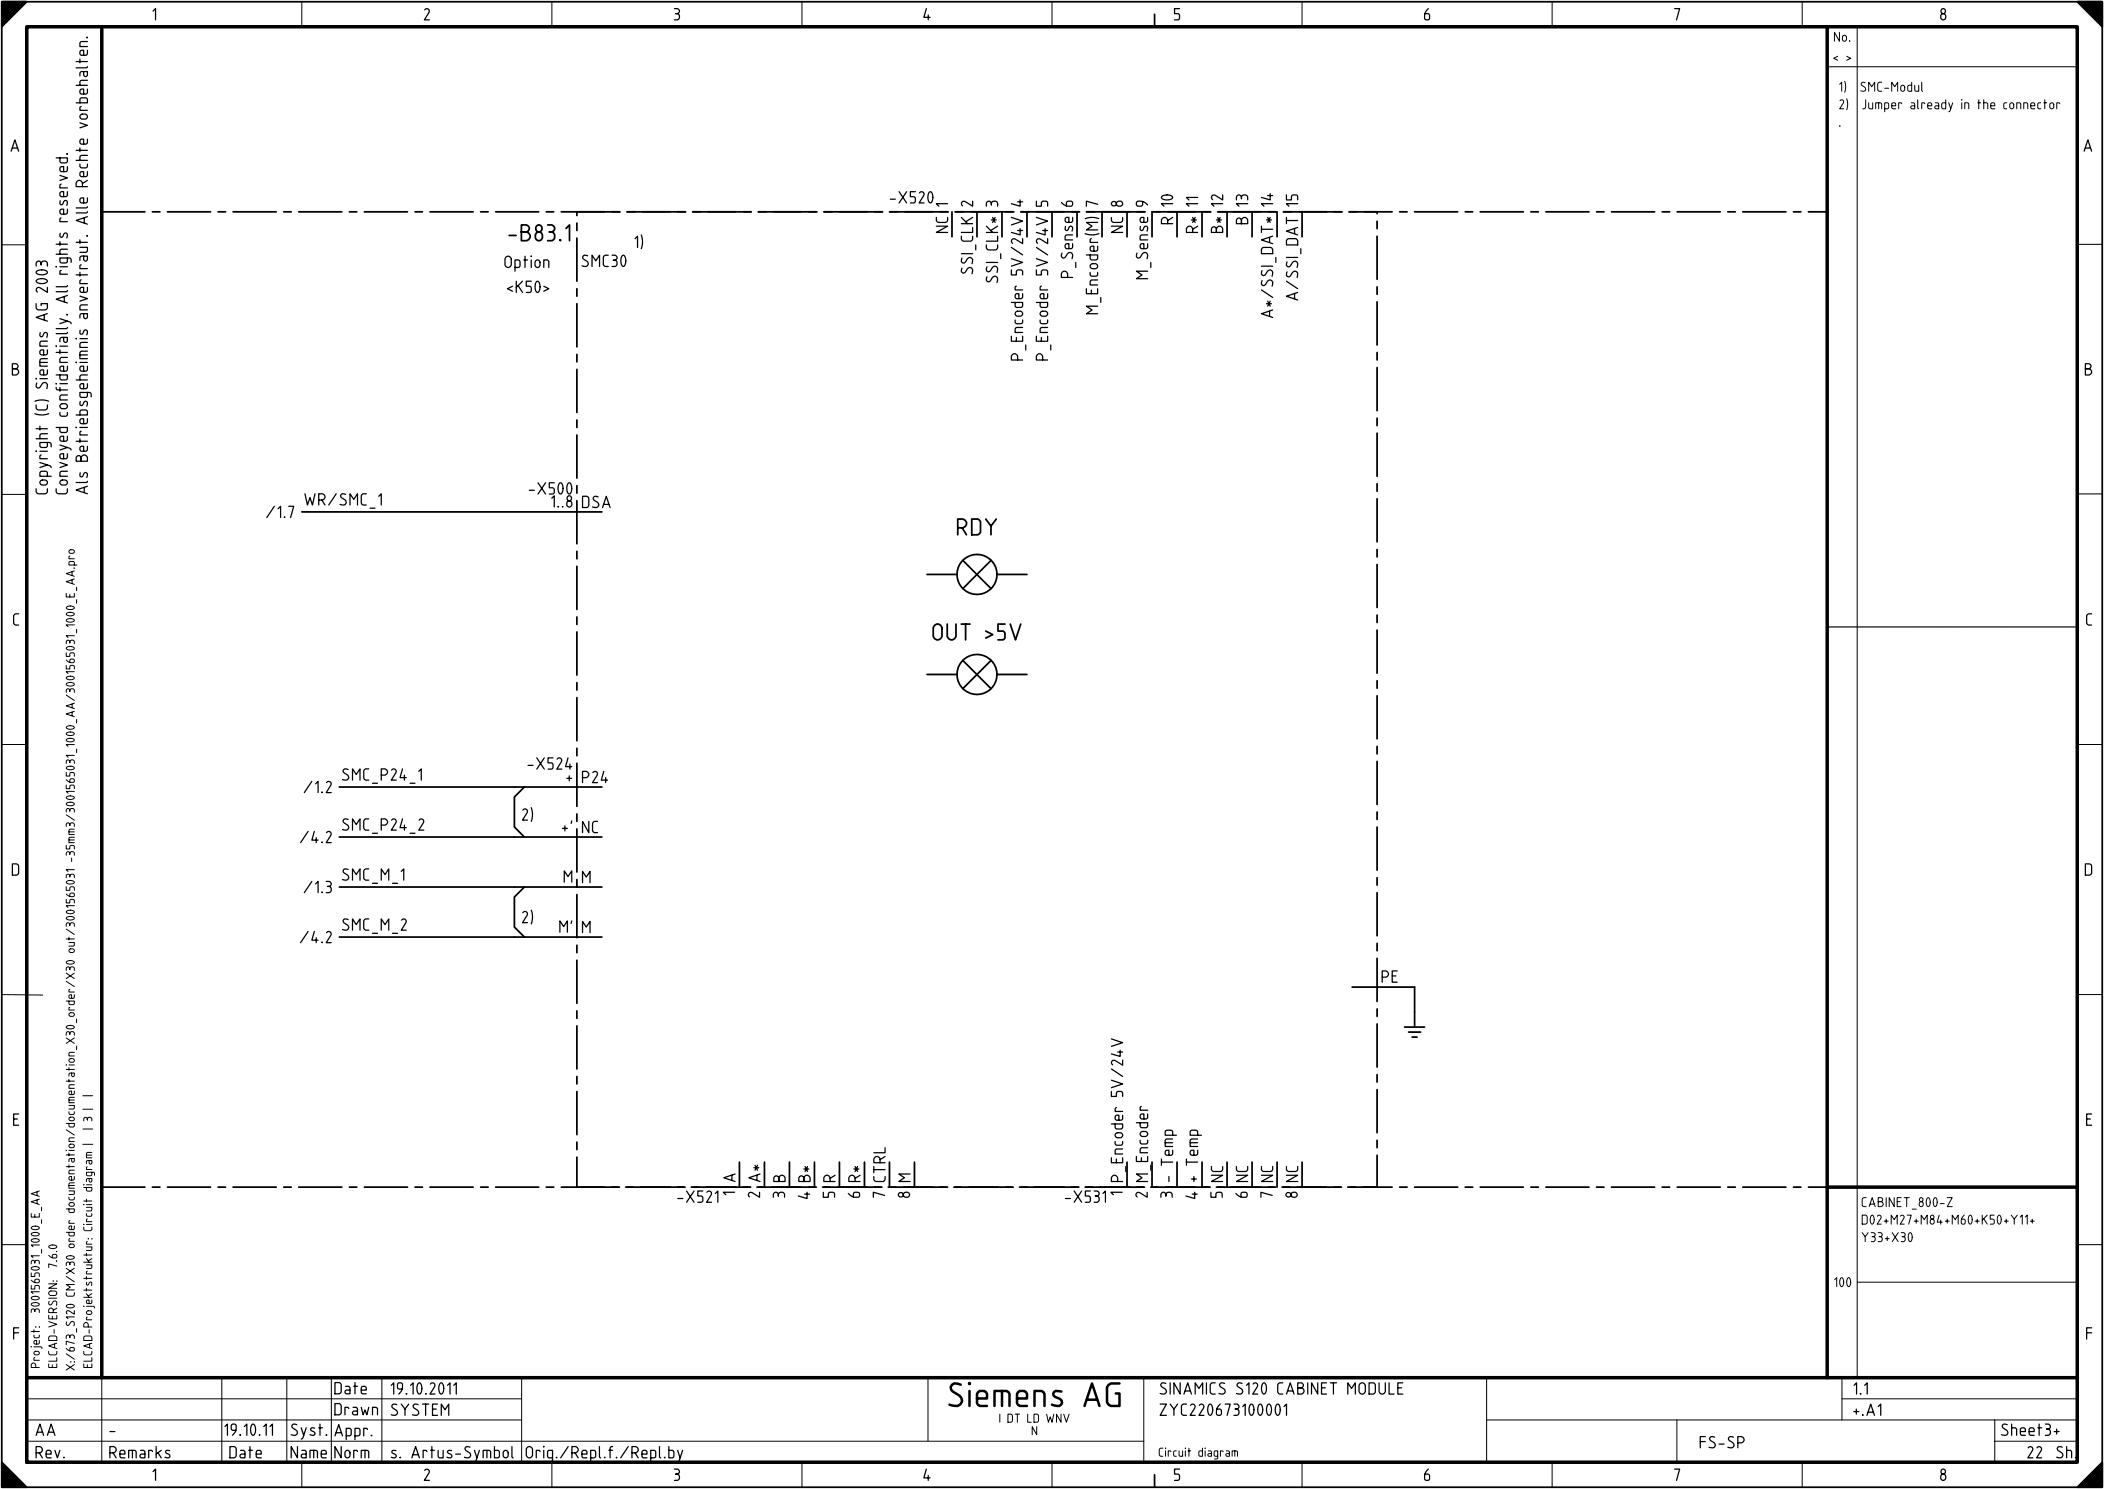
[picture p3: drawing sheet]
<svg xmlns="http://www.w3.org/2000/svg" width="421mm" height="298mm" viewBox="0 0 421 298" stroke-linecap="round" stroke-linejoin="round" font-family="sans-serif">
<g fill="none" stroke="#000" stroke-width=".35">
<path d="M.4 .3h420v297h-420zM.4 .3h5l-5 5zM.5 4.9h.1M.5 4.9h.2M.5 4.8h.2M.5 4.7h.3M.5 4.6h.4M.5 4.6h.5M.5 4.5h.5M.5 4.4h.6M.5 4.3h.7M.5 4.3h.8"/>
<path d="M.5 4.2h.8M.5 4.1h.9M.5 4h1M.5 3.9h1.1M.5 3.8h1.2M.5 3.8h1.3M.5 3.7h1.3M.5 3.6h1.4M.5 3.5h1.5M.5 3.5h1.6M.5 3.4h1.6M.5 3.3h1.7"/>
<path d="M.5 3.2h1.8M.5 3.2h1.9M.5 3.1h1.9M.5 3h2M.5 2.9h2.1M.5 2.9h2.2M.5 2.8h2.2M.5 2.7h2.3M.5 2.6h2.4M.5 2.6h2.5M.5 2.5h2.5M.5 2.4h2.6"/>
<path d="M.5 2.3h2.7M.5 2.3h2.8M.5 2.2h2.8M.5 2.1h2.9M.5 2h3M.5 2h3.1M.5 1.9h3.1M.5 1.8h3.2M.5 1.7h3.3M.5 1.7h3.4M.5 1.6h3.4M.5 1.5h3.5"/>
<path d="M.5 1.4h3.6M.5 1.3h3.7M.5 1.2h3.8M.5 1.2h3.9M.5 1.1h3.9M.5 1h4M.5 .9h4.1M.5 .9h4.2M.5 .8h4.2M.5 .7h4.3M.5 .6h4.4M.5 .6h4.5"/>
<path d="M.5 .5h4.5M.5 .4h4.6M.5 .3h4.7M230.9 2.9v2.4M415.4 .3h5v5zM415.5 .3h4.7M415.6 .4h4.6M415.7 .5h4.5M415.7 .6h4.5M415.8 .6h4.4M415.9 .7h4.3M416 .8h4.2"/>
<path d="M416 .9h4.2M416.1 .9h4.1M416.2 1h4M416.3 1.1h3.9M416.3 1.2h3.9M416.4 1.2h3.8M416.5 1.3h3.7M416.6 1.4h3.6M416.7 1.5h3.5M416.8 1.6h3.4M416.8 1.7h3.4M416.9 1.7h3.3"/>
<path d="M417 1.8h3.2M417.1 1.9h3.1M417.1 2h3.1M417.2 2h3M417.3 2.1h2.9M417.4 2.2h2.8M417.4 2.3h2.8M417.5 2.3h2.7M417.6 2.4h2.6M417.7 2.5h2.5M417.7 2.6h2.5M417.8 2.6h2.4"/>
<path d="M417.9 2.7h2.3M418 2.8h2.2M418 2.9h2.2M418.1 2.9h2.1M418.2 3h2M418.3 3.1h1.9M418.3 3.2h1.9M418.4 3.2h1.8M418.5 3.3h1.7M418.6 3.4h1.6M418.6 3.5h1.6M418.7 3.5h1.5"/>
<path d="M418.8 3.6h1.4M418.9 3.7h1.3M418.9 3.8h1.3M419 3.8h1.2M419.1 3.9h1.1M419.2 4h1M419.3 4.1h.9M419.4 4.2h.8M419.4 4.3h.8M419.5 4.3h.7M419.6 4.4h.6M419.7 4.5h.5"/>
<path d="M419.7 4.6h.5M419.8 4.6h.4M419.9 4.7h.3M420 4.8h.2M420 4.9h.2M420.1 4.9h.1M20.4 42.4h8.6M30.5 42.4h1.5M33.5 42.4h8.6M43.6 42.4h1.5M46.6 42.4h8.6M56.7 42.4h1.5"/>
<path d="M59.7 42.4h8.7M69.9 42.4h1.5M72.9 42.4h8.6M83 42.4h1.5M86 42.4h8.6M96.1 42.4h1.5M99.1 42.4h8.6M109.2 42.4h1.5M112.2 42.4h11.8M115.4 42.4v.7M115.4 44.6v1.5M115.4 47.6v8.6"/>
<path d="M115.4 57.7v1.5M125.4 42.4h11.7M138.5 42.4h11.7M151.6 42.4h11.8M164.7 42.4h11.8M177.9 42.4h11.7M190.4 42.4v4.9M191 42.4h11.7M195.4 42.4v4.9M200.4 42.4v4.9M204.1 42.4h11.8M205.4 42.4v4.9"/>
<path d="M210.4 42.4v4.9M215.4 42.4v4.9M217.2 42.4h11.8M220.4 42.4v4.9M225.4 42.4v4.9M235.4 42.4v4.9M240.4 42.4v4.9M242.1 42.4h-11.7v4.9M243.5 42.4h11.7M245.4 42.4v4.9M250.4 42.4v4.9M255.4 42.4v4.9"/>
<path d="M256.6 42.4h11.8M260.4 42.4v4.9M269.7 42.4h8.7M275.4 42.4v.3M275.4 44.2v1.5M275.4 47.2v8.6M275.4 57.4v1.5M279.9 42.4h1.5M282.9 42.4h8.6M293 42.4h1.5M296 42.4h8.6M306.1 42.4h1.5"/>
<path d="M309.1 42.4h8.6M319.2 42.4h1.5M322.2 42.4h8.7M332.4 42.4h1.5M335.4 42.4h8.6M345.5 42.4h1.5M348.5 42.4h8.6M358.6 42.4h1.5M361.6 42.4h3.8M115.4 60.7v8.6M115.4 70.8v1.5M115.4 73.9v8.6"/>
<path d="M275.4 60.3v8.7M275.4 70.5v1.5M275.4 73.5v8.6M115.4 84v1.5M115.4 87v8.6M115.4 97.1v1.5M275.4 83.6v1.5M275.4 86.6v8.6M275.4 96.7v1.5M275.4 99.7v8.6M60.4 102.3h60M115.4 100.1v8.6"/>
<path d="M115.4 110.2v1.5M115.4 113.2v8.6M185.4 114.9h6M192.5 112l5.7 5.7M198.2 112l-5.7 5.7M199.4 114.9h6M275.4 109.8v1.6M275.4 112.9v8.6M115.4 123.3v1.5M115.4 126.4v8.6M115.4 136.5v1.5M115.4 139.5v8.6"/>
<path d="M185.4 134.8h6M192.5 132l5.7 5.7M198.2 132l-5.7 5.7M199.4 134.8h6M275.4 123v1.5M275.4 126v8.6M275.4 136.1v1.5M275.4 139.1v8.6M67.9 157.3h52.5M104.9 157.3l-2 2v6.1l2 2M115.4 149.6v1.5M115.4 152.6v8.6"/>
<path d="M275.4 149.2v1.5M275.4 152.2v8.6M67.9 167.4h52.5M67.9 177.3h52.5M104.9 177.3l-2 2v6l2 2M115.4 162.7v1.5M115.4 165.7v8.6M115.4 175.8v1.5M115.4 178.8v8.7M275.4 162.3v1.5M275.4 165.4v8.6M275.4 175.5v1.5"/>
<path d="M275.4 178.5v8.6M67.9 187.3h52.5M115.4 189v1.5M115.4 192v8.6M270.4 197.4h12.5v7.9M275.4 188.6v1.5M275.4 191.6v8.6M115.4 202.1v1.5M115.4 205.1v8.6M115.4 215.2v1.5M115.4 218.2v8.7M275.4 201.7v1.5"/>
<path d="M275.4 204.7v8.6M275.4 214.8v1.5M275.4 217.9v8.6M280.9 205.3h4M281.7 206.4h2.4M282.4 207.3h1M20.4 237.3h8.6M30.5 237.3h1.5M33.5 237.3h8.6M43.6 237.3h1.5M46.6 237.3h8.6M56.7 237.3h1.5"/>
<path d="M59.7 237.3h8.7M69.9 237.3h1.5M72.9 237.3h8.6M83 237.3h1.5M86 237.3h8.6M96.1 237.3h1.5M99.1 237.3h8.6M109.2 237.3h1.5M112.2 237.3h11.7M115.4 228.3v1.5M115.4 231.3v6M125.1 237.3h11.9"/>
<path d="M138.2 237.3h11.9M147.9 232.4v4.9M151.4 237.3h11.8M152.9 232.4v4.9M157.9 232.4v4.9M162.9 232.4v4.9M164.5 237.3h11.9M167.9 232.4v4.9M172.9 232.4v4.9M177.6 237.3h11.9M177.9 232.4v4.9M182.9 232.4v4.9"/>
<path d="M190.7 237.3h11.9M203.9 237.3h11.8M217 237.3h11.9M225.4 232.4v4.9M230.1 237.3h11.9M230.4 232.4v4.9M235.4 232.4v4.9M240.4 232.4v4.9M243.2 237.3h11.9M245.4 232.4v4.9M250.4 232.4v4.9M255.4 232.4v4.9"/>
<path d="M256.4 237.3h11.8M260.4 232.4v4.9M269.5 237.3h8.9M275.4 228v1.5M275.4 231v6.3M279.9 237.3h1.5M282.9 237.3h8.6M293 237.3h1.5M296 237.3h8.6M306.1 237.3h1.5M309.1 237.3h8.6M319.2 237.3h1.5"/>
<path d="M322.2 237.3h8.7M332.4 237.3h1.5M335.4 237.3h8.6M345.5 237.3h1.5M348.5 237.3h8.6M358.6 237.3h1.5M361.6 237.3h3.8M.4 292.4l5 4.9h-5zM.5 297.3h4.6M.5 297.2h4.5M.5 297.1h4.5M.5 297.1h4.4"/>
<path d="M.5 297h4.4M.5 297h4.3M.5 296.9h4.2M.5 296.8h4.2M.5 296.8h4.1M.5 296.7h4.1M.5 296.7h4M.5 296.6h3.9M.5 296.5h3.9M.5 296.5h3.8M.5 296.4h3.8M.5 296.4h3.7"/>
<path d="M.5 296.3h3.6M.5 296.2h3.6M.5 296.2h3.5M.5 296.1h3.5M.5 296.1h3.4M.5 296h3.4M.5 296h3.3M.5 295.9h3.3M.5 295.9h3.2M.5 295.8h3.1M.5 295.7h3.1M.5 295.7h3"/>
<path d="M.5 295.6h3M.5 295.6h2.9M.5 295.5h2.8M.5 295.4h2.8M.5 295.4h2.7M.5 295.3h2.7M.5 295.3h2.6M.5 295.2h2.5M.5 295.1h2.5M.5 295.1h2.4M.5 295h2.4M.5 295h2.3"/>
<path d="M.5 294.9h2.2M.5 294.8h2.2M.5 294.8h2.1M.5 294.7h2.1M.5 294.7h2M.5 294.6h1.9M.5 294.5h1.9M.5 294.5h1.8M.5 294.4h1.8M.5 294.4h1.7M.5 294.3h1.6M.5 294.2h1.6"/>
<path d="M.5 294.2h1.5M.5 294.1h1.5M.5 294.1h1.4M.5 294h1.3M.5 293.9h1.3M.5 293.9h1.2M.5 293.8h1.2M.5 293.8h1.1M.5 293.7h1M.5 293.6h1M.5 293.6h.9M.5 293.5h.9"/>
<path d="M.5 293.5h.8M.5 293.4h.8M.5 293.4h.7M.5 293.3h.7M.5 293.3h.6M.5 293.2h.5M.5 293.1h.5M.5 293.1h.4M.5 293h.4M.5 293h.3M.5 292.9h.2M.5 292.8h.2"/>
<path d="M.5 292.8h.1M.5 292.7h.1M230.9 294.8v2.5M415.4 297.3l5-4.9v4.9zM415.6 297.3h4.6M415.7 297.2h4.5M415.7 297.1h4.5M415.8 297.1h4.4M415.8 297h4.4M415.9 297h4.3M416 296.9h4.2M416 296.8h4.2"/>
<path d="M416.1 296.8h4.1M416.1 296.7h4.1M416.2 296.7h4M416.3 296.6h3.9M416.3 296.5h3.9M416.4 296.5h3.8M416.4 296.4h3.8M416.5 296.4h3.7M416.6 296.3h3.6M416.6 296.2h3.6M416.7 296.2h3.5M416.7 296.1h3.5"/>
<path d="M416.8 296.1h3.4M416.8 296h3.4M416.9 296h3.3M416.9 295.9h3.3M417 295.9h3.2M417.1 295.8h3.1M417.1 295.7h3.1M417.2 295.7h3M417.2 295.6h3M417.3 295.6h2.9M417.4 295.5h2.8M417.4 295.4h2.8"/>
<path d="M417.5 295.4h2.7M417.5 295.3h2.7M417.6 295.3h2.6M417.7 295.2h2.5M417.7 295.1h2.5M417.8 295.1h2.4M417.8 295h2.4M417.9 295h2.3M418 294.9h2.2M418 294.8h2.2M418.1 294.8h2.1M418.1 294.7h2.1"/>
<path d="M418.2 294.7h2M418.3 294.6h1.9M418.3 294.5h1.9M418.4 294.5h1.8M418.4 294.4h1.8M418.5 294.4h1.7M418.6 294.3h1.6M418.6 294.2h1.6M418.7 294.2h1.5M418.7 294.1h1.5M418.8 294.1h1.4M418.9 294h1.3"/>
<path d="M418.9 293.9h1.3M419 293.9h1.2M419 293.8h1.2M419.1 293.8h1.1M419.2 293.7h1M419.2 293.6h1M419.3 293.6h.9M419.3 293.5h.9M419.4 293.5h.8M419.4 293.4h.8M419.5 293.4h.7M419.5 293.3h.7"/>
<path d="M419.6 293.3h.6M419.7 293.2h.5M419.7 293.1h.5M419.8 293.1h.4M419.8 293h.4M419.9 293h.3M420 292.9h.2M420 292.8h.2M420.1 292.8h.1M420.1 292.7h.1"/>
<circle cx="195.4" cy="114.9" r="4"/>
<circle cx="195.4" cy="134.8" r="4"/>
</g>
<path d="M5.4 5.3h410v287.1h-410zM20.4 5.3v270.1M365.4 5.3v270.1M365.4 237.3h50M5.4 275.4h410" fill="none" stroke="#000" stroke-width=".7"/>
<g fill="none" stroke="#000" stroke-width=".2">
<path d="M60.4 .3v5M110.4 .3v5M160.4 .3v5M210.4 .3v5M260.4 .3v5M310.4 .3v5M360.4 .3v5M365.4 13.3h50M371.4 5.3v270.1M.4 48.9h5M415.4 48.8h5M.4 98.8h5"/>
<path d="M415.4 98.7h5M365.4 125.3h.1M365.5 125.3h.1M365.6 125.3h.1M365.7 125.3h.1M365.8 125.3h.1M365.9 125.3h.1M366 125.3h.1M366.1 125.3h.1M366.2 125.3h.1M366.3 125.3h.1M366.4 125.3h.1"/>
<path d="M366.5 125.3h.1M366.6 125.3h.1M366.7 125.3h.1M366.8 125.3h.1M366.9 125.3h.1M367 125.3h.1M367.1 125.3h.1M367.2 125.3h.1M367.3 125.3h.1M367.4 125.3h.1M367.5 125.3h.1M367.6 125.3h.1"/>
<path d="M367.7 125.3h.1M367.8 125.3h.1M367.9 125.3h.1M368 125.3h.1M368.1 125.3h.1M368.2 125.3h.1M368.3 125.3h.1M368.4 125.3h.1M368.5 125.3h.1M368.6 125.3h.1M368.7 125.3h.1M368.8 125.3h.1"/>
<path d="M368.9 125.3h.1M369 125.3h.1M369.1 125.3h.1M369.2 125.3h.1M369.3 125.3h.1M369.4 125.3h.1M369.5 125.3h.1M369.6 125.3h.1M369.7 125.3h.1M369.8 125.3h.1M369.9 125.3h.1M370 125.3h.1"/>
<path d="M370.1 125.3h.1M370.2 125.3h.1M370.3 125.3h.1M370.4 125.3h.1M370.5 125.3h.1M370.6 125.3h.1M370.7 125.3h.1M370.8 125.3h.1M370.9 125.3h.1M371 125.3h.1M371.1 125.3h.1M371.2 125.3h.1"/>
<path d="M371.3 125.3h.1M371.4 125.3h.1M371.5 125.3h.1M371.6 125.3h.1M371.7 125.3h.1M371.8 125.3h.1M371.9 125.3h.1M372 125.3h.1M372.1 125.3h.1M372.2 125.3h.1M372.3 125.3h.1M372.4 125.3h.1"/>
<path d="M372.5 125.3h.1M372.6 125.3h.1M372.7 125.3h.1M372.8 125.3h.1M372.9 125.3h.1M373 125.3h.1M373.1 125.3h.1M373.2 125.3h.1M373.3 125.3h.1M373.4 125.3h.1M373.5 125.3h.1M373.6 125.3h.1"/>
<path d="M373.7 125.3h.1M373.8 125.3h.1M373.9 125.3h.1M374 125.3h.1M374.1 125.3h.1M374.2 125.3h.1M374.3 125.3h.1M374.4 125.3h.1M374.5 125.3h.1M374.6 125.3h.1M374.7 125.3h.1M374.8 125.3h.1"/>
<path d="M374.9 125.3h.1M375 125.3h.1M375.1 125.3h.1M375.2 125.3h.1M375.3 125.3h.1M375.4 125.3h.1M375.5 125.3h.1M375.6 125.3h.1M375.7 125.3h.1M375.8 125.3h.1M375.9 125.3h.1M376 125.3h.1"/>
<path d="M376.1 125.3h.1M376.2 125.3h.1M376.3 125.3h.1M376.4 125.3h.1M376.5 125.3h.1M376.6 125.3h.1M376.7 125.3h.1M376.8 125.3h.1M376.9 125.3h.1M377 125.3h.1M377.1 125.3h.1M377.2 125.3h.1"/>
<path d="M377.3 125.3h.1M377.4 125.3h.1M377.5 125.3h.1M377.6 125.3h.1M377.7 125.3h.1M377.8 125.3h.1M377.9 125.3h.1M378 125.3h.1M378.1 125.3h.1M378.2 125.3h.1M378.3 125.3h.1M378.4 125.3h.1"/>
<path d="M378.5 125.3h.1M378.6 125.3h.1M378.7 125.3h.1M378.8 125.3h.1M378.9 125.3h.1M379 125.3h.1M379.1 125.3h.1M379.2 125.3h.1M379.3 125.3h.1M379.4 125.3h.1M379.5 125.3h.1M379.6 125.3h.1"/>
<path d="M379.7 125.3h.1M379.8 125.3h.1M379.9 125.3h.1M380 125.3h.1M380.1 125.3h.1M380.2 125.3h.1M380.3 125.3h.1M380.4 125.3h.1M380.5 125.3h.1M380.6 125.3h.1M380.7 125.3h.1M380.8 125.3h.1"/>
<path d="M380.9 125.3h.1M381 125.3h.1M381.1 125.3h.1M381.2 125.3h.1M381.3 125.3h.1M381.4 125.3h.1M381.5 125.3h.1M381.6 125.3h.1M381.7 125.3h.1M381.8 125.3h.1M381.9 125.3h.1M382 125.3h.1"/>
<path d="M382.1 125.3h.1M382.2 125.3h.1M382.3 125.3h.1M382.4 125.3h.1M382.5 125.3h.1M382.6 125.3h.1M382.7 125.3h.1M382.8 125.3h.1M382.9 125.3h.1M383 125.3h.1M383.1 125.3h.1M383.2 125.3h.1"/>
<path d="M383.3 125.3h.1M383.4 125.3h.1M383.5 125.3h.1M383.6 125.3h.1M383.7 125.3h.1M383.8 125.3h.1M383.9 125.3h.1M384 125.3h.1M384.1 125.3h.1M384.2 125.3h.1M384.3 125.3h.1M384.4 125.3h.1"/>
<path d="M384.5 125.3h.1M384.6 125.3h.1M384.7 125.3h.1M384.8 125.3h.1M384.9 125.3h.1M385 125.3h.1M385.1 125.3h.1M385.2 125.3h.1M385.3 125.3h.1M385.4 125.3h.1M385.5 125.3h.1M385.6 125.3h.1"/>
<path d="M385.7 125.3h.1M385.8 125.3h.1M385.9 125.3h.1M386 125.3h.1M386.1 125.3h.1M386.2 125.3h.1M386.3 125.3h.1M386.4 125.3h.1M386.5 125.3h.1M386.6 125.3h.1M386.7 125.3h.1M386.8 125.3h.1"/>
<path d="M386.9 125.3h.1M387 125.3h.1M387.1 125.3h.1M387.2 125.3h.1M387.3 125.3h.1M387.4 125.3h.1M387.5 125.3h.1M387.6 125.3h.1M387.7 125.3h.1M387.8 125.3h.1M387.9 125.3h.1M388 125.3h.1"/>
<path d="M388.1 125.3h.1M388.2 125.3h.1M388.3 125.3h.1M388.4 125.3h.1M388.5 125.3h.1M388.6 125.3h.1M388.7 125.3h.1M388.8 125.3h.1M388.9 125.3h.1M389 125.3h.1M389.1 125.3h.1M389.2 125.3h.1"/>
<path d="M389.3 125.3h.1M389.4 125.3h.1M389.5 125.3h.1M389.6 125.3h.1M389.7 125.3h.1M389.8 125.3h.1M389.9 125.3h.1M390 125.3h.1M390.1 125.3h.1M390.2 125.3h.1M390.3 125.3h.1M390.4 125.3h.1"/>
<path d="M390.5 125.3h.1M390.6 125.3h.1M390.7 125.3h.1M390.8 125.3h.1M390.9 125.3h.1M391 125.3h.1M391.1 125.3h.1M391.2 125.3h.1M391.3 125.3h.1M391.4 125.3h.1M391.5 125.3h.1M391.6 125.3h.1"/>
<path d="M391.7 125.3h.1M391.8 125.3h.1M391.9 125.3h.1M392 125.3h.1M392.1 125.3h.1M392.2 125.3h.1M392.3 125.3h.1M392.4 125.3h.1M392.5 125.3h.1M392.6 125.3h.1M392.7 125.3h.1M392.8 125.3h.1"/>
<path d="M392.9 125.3h.1M393 125.3h.1M393.1 125.3h.1M393.2 125.3h.1M393.3 125.3h.1M393.4 125.3h.1M393.5 125.3h.1M393.6 125.3h.1M393.7 125.3h.1M393.8 125.3h.1M393.9 125.3h.1M394 125.3h.1"/>
<path d="M394.1 125.3h.1M394.2 125.3h.1M394.3 125.3h.1M394.4 125.3h.1M394.5 125.3h.1M394.6 125.3h.1M394.7 125.3h.1M394.8 125.3h.1M394.9 125.3h.1M395 125.3h.1M395.1 125.3h.1M395.2 125.3h.1"/>
<path d="M395.3 125.3h.1M395.4 125.3h.1M395.5 125.3h.1M395.6 125.3h.1M395.7 125.3h.1M395.8 125.3h.1M395.9 125.3h.1M396 125.3h.1M396.1 125.3h.1M396.2 125.3h.1M396.3 125.3h.1M396.4 125.3h.1"/>
<path d="M396.5 125.3h.1M396.6 125.3h.1M396.7 125.3h.1M396.8 125.3h.1M396.9 125.3h.1M397 125.3h.1M397.1 125.3h.1M397.2 125.3h.1M397.3 125.3h.1M397.4 125.3h.1M397.5 125.3h.1M397.6 125.3h.1"/>
<path d="M397.7 125.3h.1M397.8 125.3h.1M397.9 125.3h.1M398 125.3h.1M398.1 125.3h.1M398.2 125.3h.1M398.3 125.3h.1M398.4 125.3h.1M398.5 125.3h.1M398.6 125.3h.1M398.7 125.3h.1M398.8 125.3h.1"/>
<path d="M398.9 125.3h.1M399 125.3h.1M399.1 125.3h.1M399.2 125.3h.1M399.3 125.3h.1M399.4 125.3h.1M399.5 125.3h.1M399.6 125.3h.1M399.7 125.3h.1M399.8 125.3h.1M399.9 125.3h.1M400 125.3h.1"/>
<path d="M400.1 125.3h.1M400.2 125.3h.1M400.3 125.3h.1M400.4 125.3h.1M400.5 125.3h.1M400.6 125.3h.1M400.7 125.3h.1M400.8 125.3h.1M400.9 125.3h.1M401 125.3h.1M401.1 125.3h.1M401.2 125.3h.1"/>
<path d="M401.3 125.3h.1M401.4 125.3h.1M401.5 125.3h.1M401.6 125.3h.1M401.7 125.3h.1M401.8 125.3h.1M401.9 125.3h.1M402 125.3h.1M402.1 125.3h.1M402.2 125.3h.1M402.3 125.3h.1M402.4 125.3h.1"/>
<path d="M402.5 125.3h.1M402.6 125.3h.1M402.7 125.3h.1M402.8 125.3h.1M402.9 125.3h.1M403 125.3h.1M403.1 125.3h.1M403.2 125.3h.1M403.3 125.3h.1M403.4 125.3h.1M403.5 125.3h.1M403.6 125.3h.1"/>
<path d="M403.7 125.3h.1M403.8 125.3h.1M403.9 125.3h.1M404 125.3h.1M404.1 125.3h.1M404.2 125.3h.1M404.3 125.3h.1M404.4 125.3h.1M404.5 125.3h.1M404.6 125.3h.1M404.7 125.3h.1M404.8 125.3h.1"/>
<path d="M404.9 125.3h.1M405 125.3h.1M405.1 125.3h.1M405.2 125.3h.1M405.3 125.3h.1M405.4 125.3h.1M405.5 125.3h.1M405.6 125.3h.1M405.7 125.3h.1M405.8 125.3h.1M405.9 125.3h.1M406 125.3h.1"/>
<path d="M406.1 125.3h.1M406.2 125.3h.1M406.3 125.3h.1M406.4 125.3h.1M406.5 125.3h.1M406.6 125.3h.1M406.7 125.3h.1M406.8 125.3h.1M406.9 125.3h.1M407 125.3h.1M407.1 125.3h.1M407.2 125.3h.1"/>
<path d="M407.3 125.3h.1M407.4 125.3h.1M407.5 125.3h.1M407.6 125.3h.1M407.7 125.3h.1M407.8 125.3h.1M407.9 125.3h.1M408 125.3h.1M408.1 125.3h.1M408.2 125.3h.1M408.3 125.3h.1M408.4 125.3h.1"/>
<path d="M408.5 125.3h.1M408.6 125.3h.1M408.7 125.3h.1M408.8 125.3h.1M408.9 125.3h.1M409 125.3h.1M409.1 125.3h.1M409.2 125.3h.1M409.3 125.3h.1M409.4 125.3h.1M409.5 125.3h.1M409.6 125.3h.1"/>
<path d="M409.7 125.3h.1M409.8 125.3h.1M409.9 125.3h.1M410 125.3h.1M410.1 125.3h.1M410.2 125.3h.1M410.3 125.3h.1M410.4 125.3h.1M410.5 125.3h.1M410.6 125.3h.1M410.7 125.3h.1M410.8 125.3h.1"/>
<path d="M410.9 125.3h.1M411 125.3h.1M411.1 125.3h.1M411.2 125.3h.1M411.3 125.3h.1M411.4 125.3h.1M411.5 125.3h.1M411.6 125.3h.1M411.7 125.3h.1M411.8 125.3h.1M411.9 125.3h.1M412 125.3h.1"/>
<path d="M412.1 125.3h.1M412.2 125.3h.1M412.3 125.3h.1M412.4 125.3h.1M412.5 125.3h.1M412.6 125.3h.1M412.7 125.3h.1M412.8 125.3h.1M412.9 125.3h.1M413 125.3h.1M413.1 125.3h.1M413.2 125.3h.1"/>
<path d="M413.3 125.3h.1M413.4 125.3h.1M413.5 125.3h.1M413.6 125.3h.1M413.7 125.3h.1M413.8 125.3h.1M413.9 125.3h.1M414 125.3h.1M414.1 125.3h.1M414.2 125.3h.1M414.3 125.3h.1M414.4 125.3h.1"/>
<path d="M414.5 125.3h.1M414.6 125.3h.1M414.7 125.3h.1M414.8 125.3h.1M414.9 125.3h.1M415 125.3h.1M415.1 125.3h.1M415.2 125.3h.1M415.3 125.3h.1M.4 148.9h5M415.4 148.9h5M.4 198.9h8.2"/>
<path d="M415.4 198.9h5M.4 248.8h5M371.4 256.3h44M415.4 248.8h5M5.4 279.7h98.9M20.4 275.4v17M44.4 275.4v17M57.4 275.4v17M66.3 275.4v17M76.4 275.4v17M104.3 275.4v17M185.6 275.4v12.7"/>
<path d="M228.7 275.4v17M297.3 275.4v17M368.3 275.4v8.5M368.3 279.7h47.1M5.4 283.9h98.9M5.4 288.1h223.3M60.4 292.4v4.9M110.4 292.4v4.9M160.4 292.4v4.9M210.4 292.4v4.9M260.4 292.4v4.9M297.3 283.9h118.1"/>
<path d="M310.4 292.4v4.9M335.3 283.9v8.5M360.4 292.4v4.9M398.8 288.1h16.6M398.9 283.8v8.6"/>
</g>
<text font-size="5" x="189.6" y="281.4">Siemens AG</text>
<g font-size="3.5">
<text x="101.6" y="48.3">-B83.1</text>
<text x="191.3" y="107.1">RDY</text>
<text x="186.4" y="128.1">OUT &gt;5V</text>
</g>
<g font-size="2.5">
<text x="30.5" y="4.1">1</text>
<text x="84.7" y="4.1">2</text>
<text x="134.7" y="4.1">3</text>
<text x="184.6" y="4.1">4</text>
<text x="234.7" y="4.1">5</text>
<text x="284.7" y="4.1">6</text>
<text x="334.7" y="4.1">7</text>
<text x="387.9" y="4.1">8</text>
<text x="2.1" y="30.3">A</text>
<text x="416.6" y="30.3">A</text>
<text x="177.9" y="40.7">-X520</text>
<text x="194.6" y="41.3" transform="rotate(-90 194.6 41.3)">2</text>
<text x="199.6" y="41.3" transform="rotate(-90 199.6 41.3)">3</text>
<text x="204.6" y="41.3" transform="rotate(-90 204.6 41.3)">4</text>
<text x="209.6" y="41.3" transform="rotate(-90 209.6 41.3)">5</text>
<text x="214.6" y="41.3" transform="rotate(-90 214.6 41.3)">6</text>
<text x="219.6" y="41.3" transform="rotate(-90 219.6 41.3)">7</text>
<text x="224.6" y="41.3" transform="rotate(-90 224.6 41.3)">8</text>
<text x="234.6" y="41.3" transform="rotate(-90 234.6 41.3)">10</text>
<text x="239.6" y="41.3" transform="rotate(-90 239.6 41.3)">11</text>
<text x="244.6" y="41.3" transform="rotate(-90 244.6 41.3)">12</text>
<text x="249.6" y="41.3" transform="rotate(-90 249.6 41.3)">13</text>
<text x="254.6" y="41.3" transform="rotate(-90 254.6 41.3)">14</text>
<text x="259.6" y="41.3" transform="rotate(-90 259.6 41.3)">15</text>
<text x="189.6" y="46.6" transform="rotate(-90 189.6 46.6)">NC 1</text>
<text x="224.6" y="46.6" transform="rotate(-90 224.6 46.6)">NC</text>
<text x="234.6" y="44.8" transform="rotate(-90 234.6 44.8)">R</text>
<text x="239.6" y="46.6" transform="rotate(-90 239.6 46.6)">R*</text>
<text x="244.6" y="46.6" transform="rotate(-90 244.6 46.6)">B*</text>
<text x="249.6" y="44.8" transform="rotate(-90 249.6 44.8)">B</text>
<text x="100.9" y="53.6">Option</text>
<text x="116.3" y="53.4">SMC30</text>
<text x="126.9" y="49.6">1)</text>
<text x="101.4" y="58.6">&lt;K50&gt;</text>
<text x="194.6" y="54.8" transform="rotate(-90 194.6 54.8)">SSI_CLK</text>
<text x="199.6" y="56.6" transform="rotate(-90 199.6 56.6)">SSI_CLK*</text>
<text x="214.6" y="55.6" transform="rotate(-90 214.6 55.6)">P_Sense</text>
<text x="229.6" y="55.8" transform="rotate(-90 229.6 55.8)">M_Sense 9</text>
<text x="219.6" y="62.9" transform="rotate(-90 219.6 62.9)">M_Encoder(M)</text>
<text x="254.6" y="63.6" transform="rotate(-90 254.6 63.6)">A*/SSI_DAT*</text>
<text x="259.6" y="60.1" transform="rotate(-90 259.6 60.1)">A/SSI_DAT</text>
<text x="2.4" y="75.1">B</text>
<text x="204.6" y="72.1" transform="rotate(-90 204.6 72.1)">P_Encoder 5V/24V</text>
<text x="209.6" y="72.1" transform="rotate(-90 209.6 72.1)">P_Encoder 5V/24V</text>
<text x="416.9" y="75.1">B</text>
<text x="9.6" y="98.8" transform="rotate(-90 9.6 98.8)">Copyright (C) Siemens AG 2003</text>
<text x="13.6" y="98.8" transform="rotate(-90 13.6 98.8)">Conveyed confidentially. All rights reserved.</text>
<text x="17.6" y="98.8" transform="rotate(-90 17.6 98.8)">Als Betriebsgeheimnis anvertraut. Alle Rechte vorbehalten.</text>
<text x="60.9" y="101.1">WR/SMC_1</text>
<text x="105.7" y="98.9">-X500</text>
<text x="110.2" y="101.5">1..8</text>
<text x="116.4" y="101.6">DSA</text>
<text x="53.2" y="103.6">/1.7</text>
<text x="2.6" y="125.1">C</text>
<text x="417.1" y="125.1">C</text>
<text x="105.5" y="153.9">-X524</text>
<text x="60.7" y="158.6">/1.2</text>
<text x="68.4" y="156.1">SMC_P24_1</text>
<text x="113.2" y="156.5">+</text>
<text x="116.4" y="156.6">P24</text>
<text x="68.4" y="166.1">SMC_P24_2</text>
<text x="104.4" y="164.1">2)</text>
<text x="112.3" y="166.5">+'</text>
<text x="116.4" y="166.6">NC</text>
<text x="60" y="168.6">/4.2</text>
<text x="2.4" y="175.1">D</text>
<text x="60.7" y="178.6">/1.3</text>
<text x="68.4" y="176.1">SMC_M_1</text>
<text x="112.7" y="176.5">M M</text>
<text x="416.9" y="175.1">D</text>
<text x="104.4" y="184.6">2)</text>
<text x="60" y="188.6">/4.2</text>
<text x="68.4" y="186.1">SMC_M_2</text>
<text x="111.8" y="186.5">M'</text>
<text x="116.4" y="186.6">M</text>
<text x="276.3" y="196.5">PE</text>
<text x="2.6" y="225.1">E</text>
<text x="417.1" y="225.1">E</text>
<text x="147" y="239" transform="rotate(-90 147 239)">1</text>
<text x="147.1" y="236.4" transform="rotate(-90 147.1 236.4)">A</text>
<text x="152" y="239.5" transform="rotate(-90 152 239.5)">2</text>
<text x="152.1" y="236.4" transform="rotate(-90 152.1 236.4)">A*</text>
<text x="157" y="239.5" transform="rotate(-90 157 239.5)">3</text>
<text x="157.1" y="236.4" transform="rotate(-90 157.1 236.4)">B</text>
<text x="162" y="239.7" transform="rotate(-90 162 239.7)">4</text>
<text x="162.1" y="236.4" transform="rotate(-90 162.1 236.4)">B*</text>
<text x="167" y="239.5" transform="rotate(-90 167 239.5)">5</text>
<text x="167.1" y="236.4" transform="rotate(-90 167.1 236.4)">R</text>
<text x="172" y="239.5" transform="rotate(-90 172 239.5)">6</text>
<text x="172.1" y="236.4" transform="rotate(-90 172.1 236.4)">R*</text>
<text x="177" y="239.5" transform="rotate(-90 177 239.5)">7 CTRL</text>
<text x="182" y="239.5" transform="rotate(-90 182 239.5)">8</text>
<text x="182.1" y="236.4" transform="rotate(-90 182.1 236.4)">M</text>
<text x="224.5" y="239" transform="rotate(-90 224.5 239)">1</text>
<text x="224.6" y="236.4" transform="rotate(-90 224.6 236.4)">P_Encoder 5V/24V</text>
<text x="229.5" y="239.5" transform="rotate(-90 229.5 239.5)">2 M_Encoder</text>
<text x="234.5" y="239.5" transform="rotate(-90 234.5 239.5)">3</text>
<text x="234.6" y="236.4" transform="rotate(-90 234.6 236.4)">- Temp</text>
<text x="239.5" y="239.7" transform="rotate(-90 239.5 239.7)">4</text>
<text x="239.6" y="236.4" transform="rotate(-90 239.6 236.4)">+ Temp</text>
<text x="244.5" y="239.5" transform="rotate(-90 244.5 239.5)">5</text>
<text x="244.6" y="236.4" transform="rotate(-90 244.6 236.4)">NC</text>
<text x="249.5" y="239.5" transform="rotate(-90 249.5 239.5)">6</text>
<text x="249.6" y="236.4" transform="rotate(-90 249.6 236.4)">NC</text>
<text x="254.5" y="239.5" transform="rotate(-90 254.5 239.5)">7</text>
<text x="254.6" y="236.4" transform="rotate(-90 254.6 236.4)">NC</text>
<text x="259.5" y="239.5" transform="rotate(-90 259.5 239.5)">8</text>
<text x="259.6" y="236.4" transform="rotate(-90 259.6 236.4)">NC</text>
<text x="135.4" y="240.5">-X521</text>
<text x="212.9" y="240.5">-X531</text>
<text x="2.6" y="267.9">F</text>
<text x="417.1" y="267.9">F</text>
<text x="66.9" y="278.8">Date</text>
<text x="78.1" y="278.8">19.10.2011</text>
<text x="231.9" y="278.8">SINAMICS S120 CABINET MODULE</text>
<text x="370.6" y="278.8">1.1</text>
<text x="7.1" y="287.1">AA</text>
<text x="21.9" y="287.1">-</text>
<text x="44.9" y="287.1">19.10.11</text>
<text x="58.1" y="287.1">Syst.</text>
<text x="66.9" y="283">Drawn</text>
<text x="66.9" y="287.2">Appr.</text>
<text x="78.1" y="283.1">SYSTEM</text>
<text x="231.9" y="283.1">ZYC220673100001</text>
<text x="370.6" y="283.1">+.A1</text>
<text x="400.1" y="287.1">Sheet3+</text>
<text x="7.1" y="291.6">Rev.</text>
<text x="21.9" y="291.6">Remarks</text>
<text x="45.9" y="291.6">Date</text>
<text x="58.1" y="291.6">Name</text>
<text x="66.9" y="291.6">Norm</text>
<text x="78.1" y="291.6">s. Artus-Symbol</text>
<text x="105.1" y="291.6">Orig./Repl.f./Repl.by</text>
<text x="339.9" y="289.6">FS-SP</text>
<text x="405.4" y="291.6">22</text>
<text x="411.1" y="291.6">Sh.</text>
<text x="30.5" y="296.1">1</text>
<text x="84.7" y="296.1">2</text>
<text x="134.7" y="296.1">3</text>
<text x="184.6" y="296.1">4</text>
<text x="234.7" y="296.1">5</text>
<text x="284.7" y="296.1">6</text>
<text x="334.7" y="296.1">7</text>
<text x="387.9" y="296.1">8</text>
</g>
<g font-size="2">
<text x="366.7" y="8.4">No.</text>
<text x="366.6" y="12.4">&lt; &gt;</text>
<text x="367.8" y="18.3">1)</text>
<text x="367.8" y="21.9">2)</text>
<text x="372" y="18.3">SMC-Modul</text>
<text x="372.4" y="21.9">Jumper already in the connector</text>
<text x="367.8" y="25.4">.</text>
<text x="372.3" y="241.3">CABINET_800-Z</text>
<text x="372.3" y="244.8">D02+M27+M84+M60+K50+Y11+</text>
<text x="372.3" y="248.3">Y33+X30</text>
<text x="366.8" y="257.3">100</text>
</g>
<g font-size="1.8">
<text x="18.5" y="219.2" transform="rotate(-90 18.5 219.2)">|</text>
<text x="18.5" y="225.8" transform="rotate(-90 18.5 225.8)">| 3 |</text>
<text x="11.5" y="253.5" transform="rotate(-90 11.5 253.5)">7.6.0</text>
<text x="8" y="262.5" transform="rotate(-90 8 262.5)">3001565031_1000_E_AA</text>
<text x="8" y="273.5" transform="rotate(-90 8 273.5)">Project:</text>
<text x="11.5" y="273.5" transform="rotate(-90 11.5 273.5)">ELCAD-VERSION:</text>
<text x="15" y="274" transform="rotate(-90 15 274)">X:/673_S120 CM/X30 order documentation/documentation_X30_order/X30 out/3001565031 -35mm3/3001565031_1000_AA/3001565031_1000_E_AA.pro</text>
<text x="18.5" y="273.5" transform="rotate(-90 18.5 273.5)">ELCAD-Projektstruktur: Circuit diagram |</text>
<text x="199.8" y="284.4">I DT LD WNV</text>
<text x="206.3" y="286.9">N</text>
<text x="231.7" y="291.2">Circuit diagram</text>
</g>
</svg>
